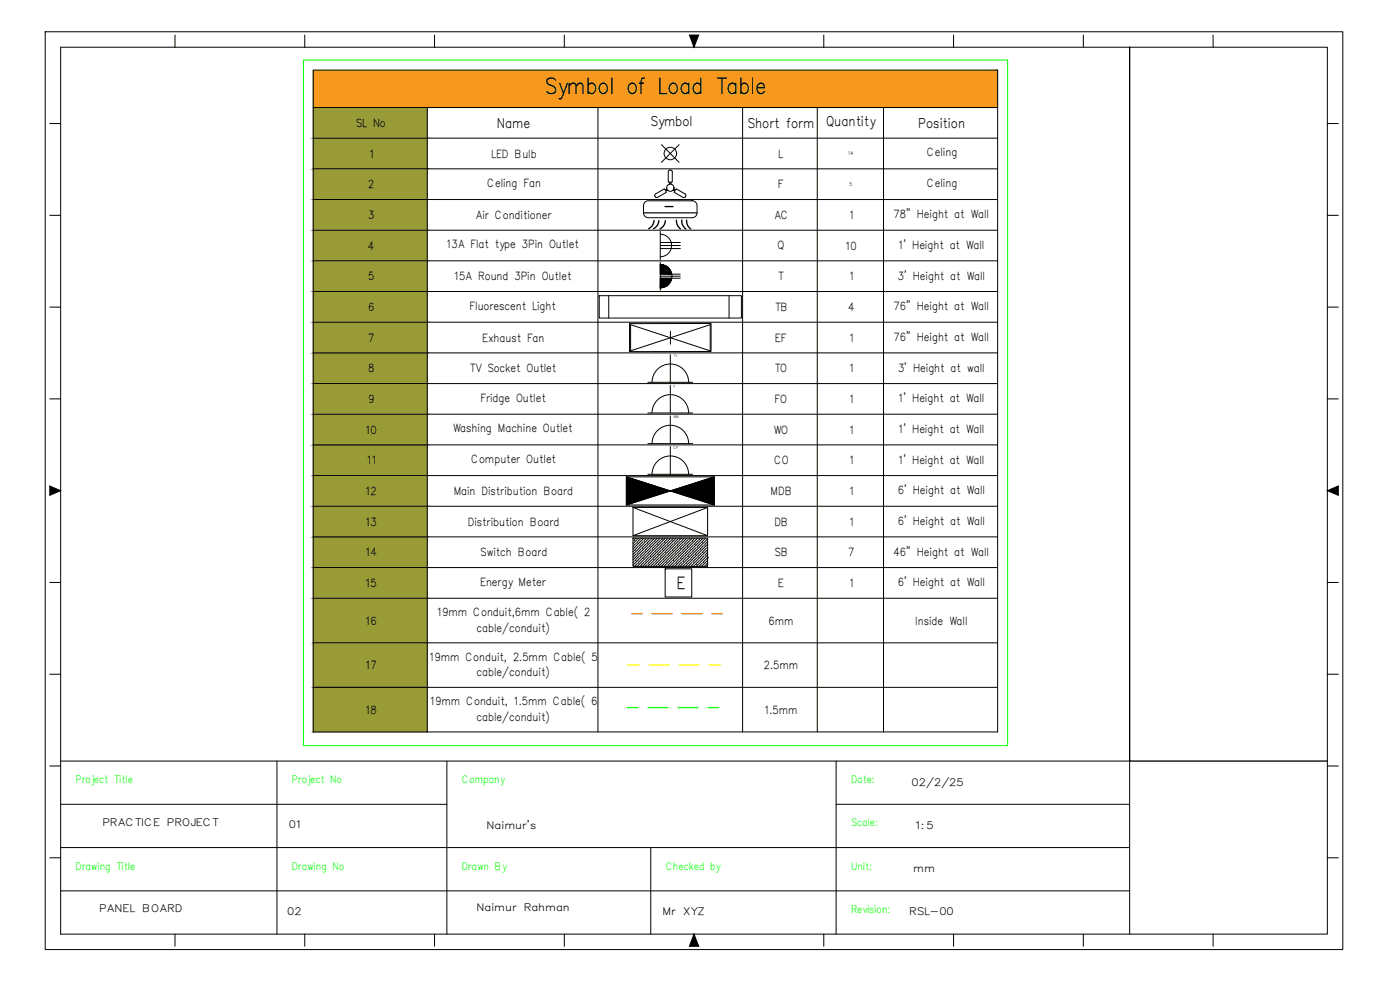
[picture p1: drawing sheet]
<svg xmlns="http://www.w3.org/2000/svg" width="420mm" height="297mm" viewBox="0 0 420 297" stroke-linecap="round" stroke-linejoin="round" font-family="sans-serif">
<!-- layer: 0 -->
<path d="M94 21h205.4l-205.4 11.3zM94 32.3h205.4v-11.3z" fill="#f8991e" stroke="#f8991e" stroke-width=".3"/>
<path d="M94 32.3h34.2l-34.2 9.2zM94 41.5h34.2v-9.2zM94 41.5h34.2l-34.2 9.2zM94 50.7h34.2v-9.2zM94 50.7h34.2l-34.2 9.2zM94 59.9h34.2v-9.2zM94 59.9h34.2l-34.2 9.2zM94 69.1h34.2v-9.2zM94 69.1h34.2l-34.2 9.2zM94 78.3h34.2v-9.2zM94 78.3h34.2l-34.2 9.2zM94 87.5h34.2v-9.2zM94 87.5h34.2l-34.2 9.2zM94 96.7h34.2v-9.2zM94 96.7h34.2l-34.2 9.2zM94 105.9h34.2v-9.2zM94 105.9h34.2l-34.2 9.2zM94 115.1h34.2v-9.2zM94 115.1h34.2l-34.2 9.2zM94 124.3h34.2v-9.2zM94 124.3h34.2l-34.2 9.2zM94 133.5h34.2v-9.2zM94 133.5h34.2l-34.2 9.2zM94 142.7h34.2v-9.2zM94 142.7h34.2l-34.2 9.2zM94 151.9h34.2v-9.2zM94 151.9h34.2l-34.2 9.2zM94 161.1h34.2v-9.2zM94 161.1h34.2l-34.2 9.2zM94 170.3h34.2v-9.2zM94 170.3h34.2l-34.2 9.2zM94 179.5h34.2v-9.2zM94 179.5h34.2l-34.2 13.4zM94 192.9h34.2v-13.4zM94 192.9h34.2l-34.2 13.3zM94 206.2h34.2v-13.3zM94 206.2h34.2l-34.2 13.4zM94 219.6h34.2v-13.4z" fill="#999b37" stroke="#999b37" stroke-width=".3"/>
<g fill="none" stroke="#000" stroke-width=".3">
<path d="M94 21h205.4v198.6h-205.4zM94 32.3h205.4M128.2 32.3v187.3M179.5 32.3v187.3M222.9 32.3v187.3M245.3 32.3v187.3M265.2 32.3v187.3M94 41.5h205.4M94 50.7h205.4M94 59.9h205.4M198.5 43.4l5.3 5.3M200 57.2l-.2 .1 .2 .4-2.7 1.6"/>
<path d="M200 57.2h.5M200.1 56.5l-.5 .6-.2-.5-2.7 1.6-.2 .4 .1 .5 .7 .1M201 54.9l-.2 .4M201 54.9v-.3h-.4v-3.1l.5-.5 .4 .1 .3 .4v3.1h-.5v.3M201.3 54.9l.3 .4M201.8 57.2h.5l.2 .1-.2 .4 2.7 1.6M202.3 56.5l.4 .6 .2-.5 2.7 1.6M203.8 43.4l-5.3 5.3M205.6 58.2l.2 .6M205.7 59.1l-.7 .1M205.8 58.9l-.1 .2M94 69.1h205.4"/>
<path d="M94 78.3h205.4M193.4 60.8l.6-.4 .6-.2 13.5 .1 .5 .3 .6 .8v2.8l-.6 .8-.9 .3h-13.4l-.6-.3-.5-.8-.1-2.5zM198.2 69.4v8.5M198.2 78.6v8.5M198.2 73.7h6M198.2 74.6h6M198.2 72.8h6M198.2 70.3a3.4 3.4 0 0 1 3.3 3.4 3.4 3.4 0 0 1-3.3 3.3M198.2 79.4a3.5 3.5 0 0 1 3.5 3.5 3.5 3.5 0 0 1-3.5 3.4M94 87.5h205.4M94 96.7h205.4M179.8 88.7h42.7v6.7h-42.7z"/>
<path d="M182.7 88.7v6.7M188.9 97.1h24.5v8.4h-24.5zM189.3 97.4l23.8 7.9v-7.9l-23.8 7.9zM198.2 82.9h6M198.2 82.3h6M198.2 83.5h6M201.2 99.4v3.9M218.8 88.7v6.7M94 105.9h205.4M94 115.1h205.4M194.4 114.7h13.5M195.7 114.7a5.5 5.5 0 0 1 5.5-5.5 5.5 5.5 0 0 1 5.5 5.5"/>
<path d="M201.2 106.4v8.3M201.2 115.6v8.3M94 124.3h205.4M94 133.5h205.4M194.4 123.9h13.5M194.4 133.1h13.5M195.7 123.9a5.5 5.5 0 0 1 5.5-5.5 5.5 5.5 0 0 1 5.5 5.5M195.7 133.1a5.5 5.5 0 0 1 5.5-5.5 5.5 5.5 0 0 1 5.5 5.5M201.2 124.8v8.3M201.2 134v8.3M94 142.7h205.4M94 151.9h205.4"/>
<path d="M188 143.1h26.4v8.4h-26.4zM188 143.1l26.4 8.4M190 152.3h22.4v8.4h-22.4zM190 152.3l22.4 8.4M194.4 142.3h13.5M195.7 142.3a5.5 5.5 0 0 1 5.5-5.5 5.5 5.5 0 0 1 5.5 5.5M212.4 152.3l-22.4 8.4M214.4 143.1l-26.4 8.4M94 161.1h205.4M94 170.3h205.4M94 179.5h205.4M190 161.5h22.4v8.4h-22.4z"/>
<path d="M190 161.5h.1M190.2 162.1h.1M190.2 165.3l-.2 .2M190.4 165.1h.1M190.4 168.4l-.4 .4M190.6 168.2h.1M190.8 163.1l-.8 .8M190.8 161.5l-.4 .4M191 162.9h.1M191 166.1l-1 1.1M191.2 166h.1M191.2 169.2l-.8 .7"/>
<path d="M191.4 169h.1M191.6 163.9l-1 1M191.6 161.5l-1.6 1.6M191.8 163.7h.1M191.8 166.9l-1 1.1M192 166.8h.1M192.2 169.8h.1M192.2 161.7l-1 1M192.4 161.5h.1M192.4 164.7l-1 1M192.6 164.5h.1M192.6 167.8l-1 1"/>
<path d="M192.8 167.6h.1M193 162.5l-1 1M193.2 162.3h.1M193.2 165.6l-1 .9M193.2 161.5l-3.2 3.2M193.4 165.3h.1M193.4 168.6l-1 1M193.6 168.4h.1M193.8 163.3l-1 1M194 163.1h.1M194 166.4l-1 1M194 161.5l-.6 .6"/>
<path d="M194.2 166.1h.1M194.2 169.4l-.6 .5M194.4 169.2h.1M194.6 164.1l-1 1M194.8 163.9h.1M194.8 167.2l-1 1M194.8 161.5l-4.8 4.9M195 166.9h.1M195.2 161.9l-1 1M195.4 161.7h.1M195.4 164.9l-1 1.1M195.6 164.7h.1"/>
<path d="M195.6 168l-1 1M195.6 161.5h.1M195.8 167.8h.1M196 162.7l-1 1M196.2 162.5h.1M196.2 165.7l-1 1.1M196.4 165.6h.1M196.4 168.8l-1 1M196.4 161.5l-6.4 6.5M196.6 168.6h.1M196.8 163.5l-1 1M197 163.3h.1"/>
<path d="M197 166.5l-1 1.1M197.2 166.4h.1M197.2 169.6l-.3 .3M197.3 161.5l-.9 .8M197.4 169.4h.1M197.6 164.3l-1 1M197.8 164.1h.1M197.8 167.4l-1 1M198 167.2h.1M198.1 161.5l-8.1 8.1M198.2 162.1l-1 1M198.4 161.9h.1"/>
<path d="M198.4 165.1l-1 1M198.6 164.9h.1M198.6 168.2l-1 1M198.8 168h.1M198.9 161.5l-.3 .2M199 162.9l-1 1M199.2 162.7h.1M199.2 166l-1 .9M199.4 165.7h.1M199.4 169l-.9 .9M199.6 168.8h.1M199.6 170.7h8v8.4h-8z"/>
<path d="M199.7 161.5l-8.5 8.4M199.8 163.7l-1 1M200 163.5h.1M200 166.8l-1 1M200.2 166.5h.1M200.2 169.8l-.1 .1M200.4 169.6h.1M200.4 161.5l-1 1M200.6 164.5l-1 1.1M200.8 164.3h.1M200.8 167.6l-1 1M201 167.4h.1"/>
<path d="M201.2 162.3l-1 1M201.3 161.5l-8.5 8.4M201.4 162.1h.1M201.4 165.3l-1 1.1M201.6 165.1h.1M201.6 168.4l-1 1M201.8 168.2h.1M202 163.1l-1 1M202.1 161.5l-.5 .4M202.2 162.9h.1M202.2 166.1l-1 1.1M202.4 166h.1"/>
<path d="M202.4 169.2l-.7 .7M202.6 169h.1M202.9 163.9l-1.1 1M202.9 161.5l-8.5 8.4M203.1 163.7h.1M203.1 166.9l-1.1 1.1M203.3 166.8h.1M203.5 169.8h.1M203.5 161.7l-1.1 1M203.7 161.5h.1M203.7 164.7l-1.1 1M203.9 164.5h.1"/>
<path d="M203.9 167.8l-1 1M204.1 167.6h.1M204.3 162.5l-1 1M204.5 162.3h.1M204.5 165.6l-1 .9M204.5 161.5l-8.4 8.4M204.7 165.3h.1M204.7 168.6l-1 1M204.9 168.4h.1M205.1 163.3l-1 1M205.3 163.1h.1M205.3 166.4l-1 1"/>
<path d="M205.3 161.5l-.6 .6M205.5 166.1h.1M205.5 169.4l-.6 .5M205.7 169.2h.1M205.9 164.1l-1 1M206.1 163.9h.1M206.1 167.2l-1 1M206.1 161.5l-8.4 8.4M206.3 166.9h.1M206.5 161.9l-1 1M206.7 161.7h.1M206.7 164.9l-1 1.1"/>
<path d="M206.9 164.7h.1M206.9 168l-1 1M206.9 161.5h.1M207.1 167.8h.1M207.3 162.7l-1 1M207.5 162.5h.1M207.5 165.7l-1 1.1M207.7 165.6h.1M207.7 168.8l-1 1M207.7 161.5l-8.4 8.4M207.9 168.6h.1M208.1 163.5l-1 1"/>
<path d="M208.3 163.3h.1M208.3 166.5l-1 1.1M208.5 166.4h.1M208.5 169.6l-.3 .3M208.5 161.5l-.8 .8M208.7 169.4h.1M208.9 164.3l-1 1M209.1 164.1h.1M209.1 167.4l-1 1M209.3 167.2h.1M209.3 161.5l-8.4 8.4M209.5 162.1l-1 1"/>
<path d="M209.7 161.9h.1M209.7 165.1l-1 1M209.9 164.9h.1M209.9 168.2l-1 1M210.1 168h.1M210.1 161.5l-.2 .2M210.3 162.9l-1 1M210.5 162.7h.1M210.5 166l-1 .9M210.7 165.7h.1M210.7 169l-.9 .9M210.9 168.8h.1"/>
<path d="M211 161.5l-8.5 8.4M211.1 163.7l-1 1M211.3 163.5h.1M211.3 166.8l-1 1M211.5 166.5h.1M211.5 169.8l-.1 .1M211.7 169.6h.1M211.7 161.5l-1 1M211.9 164.5l-1 1.1M212.1 164.3h.1M212.1 167.6l-1 1M212.3 167.4h.1"/>
<path d="M212.4 161.7l-8.3 8.2M212.4 163.3l-6.7 6.6M212.4 164.9l-5.1 5M212.4 166.5l-3.4 3.4M212.4 168.1l-1.8 1.8M212.4 169.7l-.2 .2M212.4 162.5l-.9 .8M212.4 164.1h-.1M212.4 165.7l-.7 .7M212.4 168.9l-.5 .5M94 192.9h205.4M94 206.2h205.4"/>
<circle cx="201.2" cy="46.1" r="1.87"/>
<circle cx="201.2" cy="56.3" r="1.09"/>
</g>
<path d="M193.1 63.9h16.1" fill="none" stroke="#000" stroke-width=".36"/>
<path d="M339 14.2v214.2h59.4M196.3 66.2l-.5 1.4-1.1 1M197.7 66.2l-.4 1.4-1.2 1M199.6 62h2.4M199.7 66.2l-.5 1.5-1.1 1M203 66l.3 1.5 .9 1.2M204.6 66l.3 1.5 .9 1.2M206.1 66l.2 1.5 1 1.2" fill="none" stroke="#000" stroke-width=".4"/>
<g fill="#000" stroke="#000" stroke-width=".3">
<path d="M198.2 79.4h.5zM198.2 86.2h1zM188 143.1l13.2 4.2h-13.2zM188 147.3h13.2l-13.2 4.2zM201.2 147.3h13.2v4.2zM201.2 147.3l13.2-4.2v4.2z"/>
<path d="M198.2 79.4l1 .2zM198.2 79.4l1 .2z"/>
<path d="M198.2 79.6l1.5 .2zM198.2 79.6l1.5 .2h-1.5z"/>
<path d="M198.2 79.8l2 .2-.5-.2zM198.2 79.8l2 .2h-2z"/>
<path d="M198.2 86.2l.5 .1zM198.2 86.3h.5z"/>
<path d="M198.2 86l1 .2 .5-.2zM198.2 86l1 .2h-1z"/>
<path d="M198.2 80l2.4 .4-.4-.4zM198.2 80l2.4 .4h-2.4z"/>
<path d="M198.2 85.7l1.5 .3 .5-.3zM198.2 85.7l1.5 .3h-1.5z"/>
<path d="M198.2 80.4l2.8 .4-.4-.4zM198.2 80.4l2.8 .4h-2.8z"/>
<path d="M198.2 85.4l2 .3 .4-.3zM198.2 85.4l2 .3h-2z"/>
<path d="M198.2 80.8l3 .4-.2-.4zM198.2 80.8l3 .4h-3z"/>
<path d="M198.2 84.9l2.4 .5 .4-.5zM198.2 84.9l2.4 .5h-2.4z"/>
<path d="M198.2 81.2l3.3 .5-.3-.5zM198.2 81.2l3.3 .5h-3.3z"/>
<path d="M198.2 84.5l2.8 .4 .2-.4zM198.2 84.5l2.8 .4h-2.8z"/>
<path d="M198.2 81.7l3.4 .6-.1-.6zM198.2 81.7l3.4 .6h-3.4z"/>
<path d="M198.2 84l3 .5 .3-.5zM198.2 84l3 .5h-3z"/>
<path d="M198.2 83.5l3.3 .5 .1-.5zM198.2 83.5l3.3 .5h-3.3z"/>
</g>
<!-- layer: 6rm Cable -->
<path d="M189.6 184.1h3.1M195.7 184.1h6M204.7 184.1h6M213.7 184.1h3.1" fill="none" stroke="#f00" stroke-width=".4"/>
<!-- layer: 2.5rm Cable -->
<path d="M188.4 199.5h3.4M194.8 199.5h6M203.8 199.5h6M212.8 199.5h3.4" fill="none" stroke="#ff0" stroke-width=".4"/>
<!-- layer: 1.5rm Cable -->
<path d="M188.2 212.3h3.3M194.5 212.3h6M203.5 212.3h6M212.5 212.3h3.2" fill="none" stroke="#0f0" stroke-width=".4"/>
<!-- layer: Block -->
<g fill="none" stroke="#000" stroke-width=".3">
<path d="M13.6 9.5h389.4v275.4h-389.4zM18.2 14.2h380.2v266.1h-380.2zM52.5 10.5v3.7M91.5 10.5v3.7M130.4 10.5v3.7M169.4 10.5v3.7M208.3 10.5v3.7M247.2 10.5v3.7M286.2 10.5v3.7M325.1 10.5v3.7M364.1 10.5v3.7M14.9 37.1h3.3"/>
<path d="M398.4 37.1h3.2M14.9 64.6h3.3M398.4 64.6h3.2M14.9 92.1h3.3M398.4 92.1h3.2M14.9 119.7h3.3M398.4 119.7h3.2M14.9 147.2h3.3M398.4 147.2h3.2M14.9 174.8h3.3M398.4 174.8h3.2M14.9 202.3h3.3"/>
<path d="M398.4 202.3h3.2M14.9 229.8h3.3M18.2 228.4h320.8v51.9M83.1 228.4v51.9M134.1 228.4v51.9M250.9 228.4v51.9M398.4 229.8h3.2M14.9 257.4h3.3M18.2 254.3h320.8M18.2 241.3h115.9M195.3 254.3v26M250.9 241.3h88.1"/>
<path d="M398.4 257.4h3.2M18.2 267.3h320.8M52.5 280.3v3.6M91.5 280.3v3.6M130.4 280.3v3.6M169.4 280.3v3.6M208.3 280.3v3.6M247.2 280.3v3.6M286.2 280.3v3.6M325.1 280.3v3.6M364.1 280.3v3.6"/>
</g>
<path d="M206.9 10.5h2.8l-1.4 3.7zM14.9 145.8l3.3 1.4-3.3 1.4zM398.4 147.2l3.2-1.4v2.8zM208.3 280.3l1.4 3.6h-2.8z" fill="#000" stroke="#000" stroke-width=".3"/>
<!-- layer: 1.5rm Cable -->
<path d="M91.1 18h211.3v205.7h-211.3z" fill="none" stroke="#0f0" stroke-width=".3"/>
<text font-size="6.7" x="163.4" y="28.3">Symbol of Load Table</text>
<text font-size="5" x="203" y="176.7">E</text>
<g font-size="4">
<text x="149.1" y="38.4">Name</text>
<text x="195.2" y="37.9">Symbol</text>
<text x="224.4" y="38.4">Short form</text>
<text x="247.9" y="37.9">Quantity</text>
<text x="275.6" y="38.4">Position</text>
</g>
<g font-size="3.4">
<text x="106.8" y="38.1">SL No</text>
<text x="110.9" y="47.3">1</text>
<text x="147.4" y="47.3">LED Bulb</text>
<text x="233.5" y="47.3">L</text>
<text x="278.2" y="46.9">Celing</text>
<text x="110.4" y="56.5">2</text>
<text x="146.2" y="56.1">Celing Fan</text>
<text x="233.4" y="56.5">F</text>
<text x="278.2" y="56.1">Celing</text>
<text x="110.4" y="65.7">3</text>
<text x="142.7" y="65.7">Air Conditioner</text>
<text x="232.3" y="65.7">AC</text>
<text x="255" y="65.7">1</text>
<text x="268.2" y="65.5">78&quot; Height at Wall</text>
<text x="110.4" y="74.9">4</text>
<text x="134" y="74.5">13A Flat type 3Pin Outlet</text>
<text x="233.3" y="74.8">Q</text>
<text x="253.8" y="74.9">10</text>
<text x="269.6" y="74.7">1' Height at Wall</text>
<text x="269.4" y="83.9">3' Height at Wall</text>
<text x="110.4" y="84.1">5</text>
<text x="136.3" y="84.1">15A Round 3Pin Outlet</text>
<text x="233.4" y="84.1">T</text>
<text x="255" y="84.1">1</text>
<text x="110.5" y="93.3">6</text>
<text x="140.9" y="92.9">Fluorescent Light</text>
<text x="232.6" y="93.3">TB</text>
<text x="254.5" y="93.3">4</text>
<text x="268.2" y="93.1">76&quot; Height at Wall</text>
<text x="110.4" y="102.5">7</text>
<text x="144.7" y="102.5">Exhaust Fan</text>
<text x="232.6" y="102.5">EF</text>
<text x="255" y="102.5">1</text>
<text x="268.2" y="102.3">76&quot; Height at Wall</text>
<text x="110.4" y="111.7">8</text>
<text x="140.9" y="111.7">TV Socket Outlet</text>
<text x="232.5" y="111.7">TO</text>
<text x="255" y="111.7">1</text>
<text x="269.5" y="111.6">3' Height at wall</text>
<text x="110.5" y="120.9">9</text>
<text x="144.2" y="120.5">Fridge Outlet</text>
<text x="232.5" y="120.9">FO</text>
<text x="255" y="120.9">1</text>
<text x="269.6" y="120.8">1' Height at Wall</text>
<text x="109.7" y="130.1">10</text>
<text x="135.9" y="129.7">Washing Machine Outlet</text>
<text x="232.2" y="130.1">WO</text>
<text x="255" y="130.1">1</text>
<text x="269.6" y="129.9">1' Height at Wall</text>
<text x="110.1" y="139.3">11</text>
<text x="141.4" y="138.9">Computer Outlet</text>
<text x="232.3" y="139.3">CO</text>
<text x="255" y="139.3">1</text>
<text x="269.6" y="139.2">1' Height at Wall</text>
<text x="109.7" y="148.5">12</text>
<text x="136.2" y="148.5">Main Distribution Board</text>
<text x="231.3" y="148.5">MDB</text>
<text x="255" y="148.5">1</text>
<text x="269.4" y="148.4">6' Height at Wall</text>
<text x="109.7" y="157.7">13</text>
<text x="140.4" y="157.7">Distribution Board</text>
<text x="232.4" y="157.7">DB</text>
<text x="255" y="157.7">1</text>
<text x="269.4" y="157.6">6' Height at Wall</text>
<text x="109.6" y="166.9">14</text>
<text x="144.1" y="166.9">Switch Board</text>
<text x="232.5" y="166.9">SB</text>
<text x="254.6" y="166.9">7</text>
<text x="268.2" y="166.8">46&quot; Height at Wall</text>
<text x="109.7" y="176.2">15</text>
<text x="144.1" y="175.7">Energy Meter</text>
<text x="233.4" y="176.2">E</text>
<text x="255" y="176.2">1</text>
<text x="269.4" y="176">6' Height at Wall</text>
<text x="131.2" y="184.9">19mm Conduit,6mm Cable( 2</text>
<text x="109.7" y="187.4">16</text>
<text x="143" y="189.6">cable/conduit)</text>
<text x="230.7" y="187.4">6mm</text>
<text x="274.7" y="187.4">Inside Wall</text>
<text x="109.7" y="200.8">17</text>
<text x="128.9" y="198.3">19mm Conduit, 2.5mm Cable( 5</text>
<text x="143" y="203">cable/conduit)</text>
<text x="229.2" y="200.8">2.5mm</text>
<text x="109.7" y="214.2">18</text>
<text x="129.1" y="211.7">19mm Conduit, 1.5mm Cable( 6</text>
<text x="229.4" y="214.2">1.5mm</text>
<text x="143" y="216.3">cable/conduit)</text>
</g>
<g font-size="3.1" fill="#0f0">
<text x="22.7" y="235">Project Title</text>
<text x="87.6" y="235">Project No</text>
<text x="138.6" y="235">Company</text>
<text x="255.4" y="235">Date:</text>
<text x="255.4" y="247.9">Scale:</text>
<text x="22.7" y="260.9">Drawing Title</text>
<text x="87.6" y="260.9">Drawing No</text>
<text x="138.6" y="260.9">Drawn By</text>
<text x="199.8" y="260.9">Checked by</text>
<text x="255.4" y="260.9">Unit:</text>
<text x="255.4" y="273.9">Revision:</text>
</g>
<g font-size="3.1">
<text x="273.6" y="235.7">02/2/25</text>
<text x="30.7" y="247.7">PRACTICE PROJECT</text>
<text x="86.7" y="248.6">01</text>
<text x="146" y="248.6">Naimur's</text>
<text x="274.6" y="248.6">1:5</text>
<text x="274" y="261.5">mm</text>
<text x="29.7" y="273.5">PANEL BOARD</text>
<text x="86.2" y="274.5">02</text>
<text x="143" y="273.3">Naimur Rahman</text>
<text x="198.8" y="274.7">Mr XYZ</text>
<text x="272.9" y="274.5">RSL-00</text>
</g>
<g font-size="1.5">
<text x="254.6" y="46.6">14</text>
<text x="254.9" y="55.8">5</text>
</g>
<g font-size="1.1">
<text x="202.1" y="107.1">TV</text>
<text x="202.1" y="116.3">F</text>
<text x="202.1" y="125.5">WM</text>
<text x="202.1" y="134.7">CP</text>
</g>
</svg>
